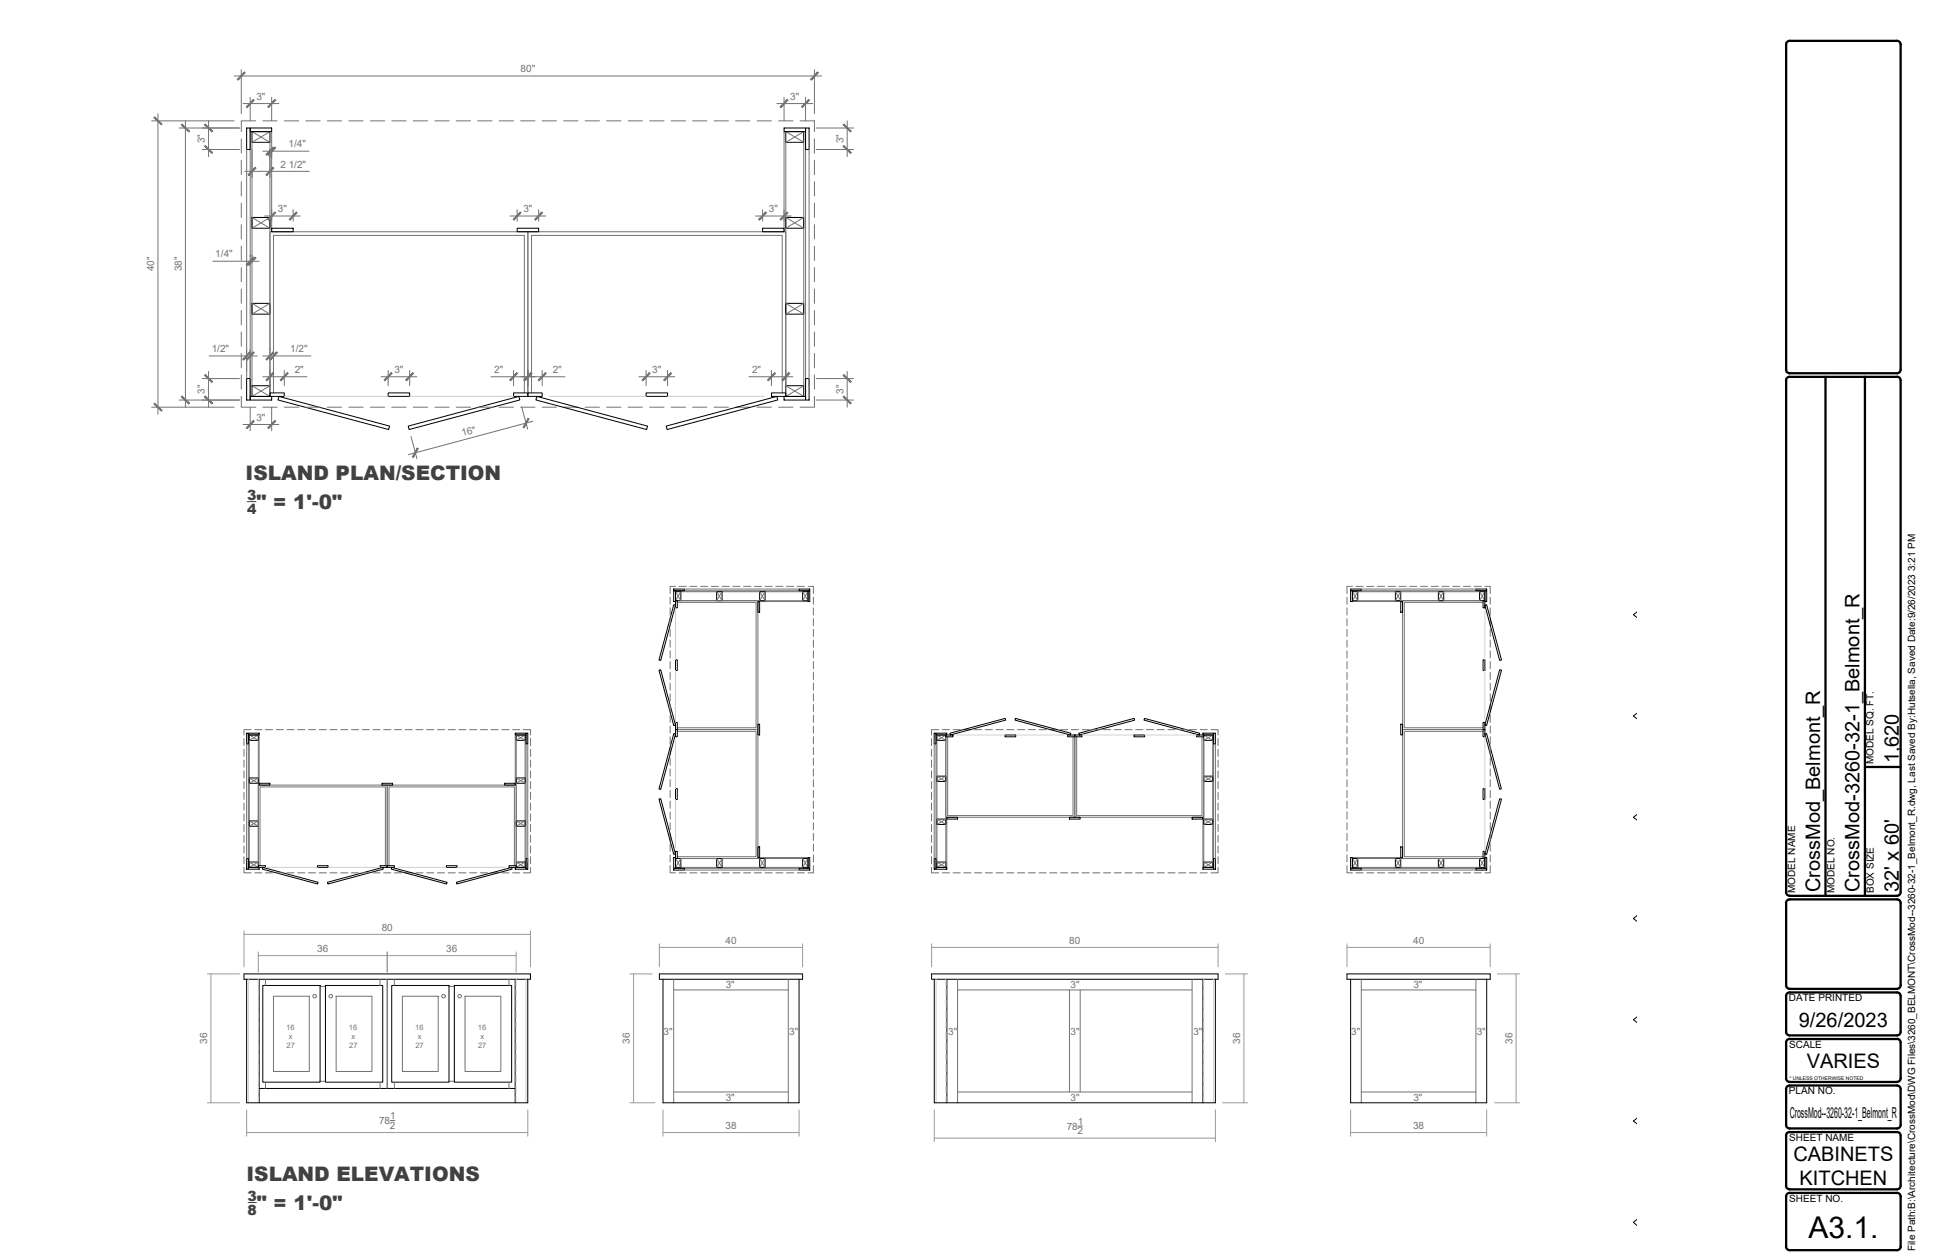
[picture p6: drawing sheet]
<svg xmlns="http://www.w3.org/2000/svg" width="432mm" height="279mm" viewBox="0 0 432 279" stroke-linecap="round" stroke-linejoin="round" font-family="sans-serif">
<!-- layer: ELEV2 -->
<g fill="none" stroke="#000" stroke-width=".22">
<path d="M54.7 28.4h.8v4.7h-.8zM55.5 28.4h4.7v.8h-4.7zM55.9 29.2h3.9v2.4h-3.9zM173.8 28.4h4.8v.8h-4.8zM174.2 29.2h4v2.4h-4zM178.6 28.4h.7v4.7h-.7zM55.9 48.2h3.9v2.4h-3.9zM60.2 50.6h4.8v.8h-4.8zM114.6 50.6h4.8v.8h-4.8zM169 50.6h4.8v.8h-4.8zM174.2 48.2h4v2.4h-4zM55.9 67.3h3.9v2.4h-3.9z"/>
<path d="M174.2 67.3h4v2.4h-4zM54.7 83.9h.8v4.8h-.8zM55.5 87.9h4.7v.8h-4.7zM55.9 85.5h3.9v2.4h-3.9zM59.8 87.1h3.2v.8h-3.2zM61.8 87.9l24.6 6.6-.3 .8-24.5-6.6zM86 87.1h4.8v.8h-4.8zM90.5 94.5l24.5-6.6 .2 .8-24.5 6.6zM113.8 87.1h3.2v.8h-3.2zM117 87.1h3.2v.8h-3.2zM119 87.9l24.5 6.6-.2 .8-24.5-6.6zM143.2 87.1h4.8v.8h-4.8z"/>
<path d="M147.7 94.5l24.5-6.6 .2 .8-24.5 6.6zM171 87.1h3.2v.8h-3.2zM173.8 87.9h4.8v.8h-4.8zM174.2 85.5h4v2.4h-4zM178.6 83.9h.7v4.8h-.7zM149.3 130.6h2.4v.4h-2.4zM149.3 131h.4v2.4h-.4zM149.4 134.1l.3 .1-3.2 12.3-.4-.2zM149.7 131.2h1.2v2h-1.2zM149.7 133.2h.4v1.6h-.4zM158.9 131.2h1.2v2h-1.2zM168 133.4h.4v2.4h-.4z"/>
<path d="M168.4 131.2h1.2v2h-1.2zM177.1 130.6h2.4v.4h-2.4zM177.9 131.2h1.2v2h-1.2zM179.1 131h.4v2.4h-.4zM299.4 130.6h2.4v.4h-2.4zM299.4 131h.4v2.4h-.4zM299.8 131.2h1.2v2h-1.2zM309.3 131.2h1.2v2h-1.2zM310.5 133.4h.4v2.4h-.4zM318.8 131.2h1.2v2h-1.2zM327.2 130.6h2.3v.4h-2.3zM328 131.2h1.1v2h-1.1z"/>
<path d="M328.7 133.2h.4v1.6h-.4zM329.1 131h.4v2.4h-.4zM329.1 134.2l.4-.1 3.3 12.2-.4 .2zM146.1 148.6l.4-.1 3.2 12.3-.3 .1zM149.7 146.3h.4v2.4h-.4zM225.1 159.3l12.3 3.3-.1 .4-12.3-3.3zM253.7 159.3l12.2 3.3-.1 .4-12.2-3.3zM328.7 146.3h.4v2.4h-.4zM332.4 148.5l.4 .1-3.3 12.3-.4-.1zM54.7 162.6h.4v2.4h-.4zM55.1 162.6h2.3v.4h-2.3zM55.3 163h2v1.2h-2z"/>
<path d="M55.3 172.5h2v1.2h-2zM57.4 173.7h2.4v.4h-2.4zM84.6 173.7h2.4v.4h-2.4zM111.8 173.7h2.4v.4h-2.4zM114.2 162.6h2.4v.4h-2.4zM114.4 163h2v1.2h-2zM114.4 172.5h2v1.2h-2zM116.6 162.6h.4v2.4h-.4zM146.1 177.2l.4-.1 3.2 12.3-.3 .1zM149.4 162.7l.3 .1-3.2 12.2-.4-.1zM149.7 160.2h.4v1.6h-.4zM149.7 174.9h.4v2.4h-.4z"/>
<path d="M149.7 161.8h.4v1.6h-.4zM168 160.6h.4v2.4h-.4zM207.1 162.6h.4v2.4h-.4zM207.5 162.6h2.4v.4h-2.4zM207.7 163h2v1.2h-2zM207.7 172.1h2v1.2h-2zM209.7 163h1.5v.4h-1.5zM210.5 162.6l12.3-3.3 .1 .4-12.2 3.3zM222.8 163h2.3v.4h-2.3zM236.7 163h1.6v.4h-1.6zM238.3 163h1.5v.4h-1.5zM239.1 162.6l12.3-3.3 .1 .4-12.3 3.3z"/>
<path d="M251.4 163h2.3v.4h-2.3zM265.2 163h1.6v.4h-1.6zM266.6 162.6h2.4v.4h-2.4zM266.8 163h2v1.2h-2zM266.8 172.1h2v1.2h-2zM269 162.6h.4v2.4h-.4zM310.5 160.6h.4v2.4h-.4zM328.7 161.8h.4v1.6h-.4zM328.7 174.9h.4v2.4h-.4zM328.7 160.2h.4v1.6h-.4zM329.1 162.8l.4-.1 3.3 12.2-.4 .1zM332.4 177.1l.4 .1-3.3 12.3-.4-.1z"/>
<path d="M54.7 190.4h.4v2.3h-.4zM55.1 192.3h2.3v.4h-2.3zM55.3 191.2h2v1.1h-2zM55.3 182h2v1.2h-2zM57.3 192h1.5v.3h-1.5zM58.3 192.3l12.2 3.3-.1 .4-12.3-3.3zM70.4 192h2.3v.3h-2.3zM72.6 195.6l12.3-3.3 .1 .4-12.3 3.3zM84.2 192h1.6v.3h-1.6zM85.8 192h1.6v.3h-1.6zM86.8 192.3l12.3 3.3-.1 .4-12.3-3.3zM98.9 192h2.4v.3h-2.4z"/>
<path d="M101.2 195.6l12.2-3.3 .1 .4-12.2 3.3zM112.8 192h1.6v.3h-1.6zM114.2 192.3h2.4v.4h-2.4zM114.4 191.2h2v1.1h-2zM114.4 182h2v1.2h-2zM116.6 190.4h.4v2.3h-.4zM149.3 192.6h2.4v.3h-2.4zM149.3 190.2h.4v2.4h-.4zM149.7 190.4h1.2v1.9h-1.2zM149.7 188.8h.4v1.6h-.4zM158.9 190.4h1.2v1.9h-1.2zM168 187.8h.4v2.4h-.4z"/>
<path d="M168.4 190.4h1.2v1.9h-1.2zM177.1 192.6h2.4v.3h-2.4zM177.9 190.4h1.2v1.9h-1.2zM179.1 190.2h.4v2.4h-.4zM207.1 190.4h.4v2.3h-.4zM207.5 192.3h2.4v.4h-2.4zM207.7 191.2h2v1.1h-2zM207.7 181.6h2v1.2h-2zM209.9 181.2h2.3v.4h-2.3zM237.1 181.2h2.3v.4h-2.3zM264.2 181.2h2.4v.4h-2.4zM266.6 192.3h2.4v.4h-2.4z"/>
<path d="M266.8 191.2h2v1.1h-2zM266.8 181.6h2v1.2h-2zM269 190.4h.4v2.3h-.4zM299.4 192.6h2.4v.3h-2.4zM299.4 190.2h.4v2.4h-.4zM299.8 190.4h1.2v1.9h-1.2zM309.3 190.4h1.2v1.9h-1.2zM310.5 187.8h.4v2.4h-.4zM318.8 190.4h1.2v1.9h-1.2zM327.2 192.6h2.3v.3h-2.3zM328 190.4h1.1v1.9h-1.1zM328.7 188.8h.4v1.6h-.4z"/>
<path d="M329.1 190.2h.4v2.4h-.4zM54.1 216h63.5v1.1h-63.5zM54.7 217.1v27.4h62.3v-27.4M57.4 217.1v27.4M58.3 218.5h12.7v21.5h-12.7zM72.1 218.5h12.7v21.5h-12.7zM86.8 218.5h12.7v21.5h-12.7zM100.7 218.5h12.7v21.5h-12.7zM114.2 217.1v27.4M146.2 216h31.7v1.1h-31.7zM147 217.1v27.4h30.1v-27.4M206.5 216h63.5v1.1h-63.5z"/>
<path d="M207.1 217.1v27.4h62.3v-27.4M209.9 217.1v27.4M266.6 217.1v27.4M298.6 216h31.7v1.1h-31.7zM299.4 217.1v27.4h30.1v-27.4M57.4 241.4h56.8"/>
</g>
<!-- layer: ELEV1 -->
<g fill="none" stroke="#737373" stroke-width=".22">
<path d="M51.9 16.8h130.2M53.5 15.5v9.7M180.5 15.5v9.7M33.6 26.8h18.3M35 25.2v66.7M39.7 28.4h13.4M41.1 26.8v63.5M44.8 33.1h8.3M46.2 26.8v7.9M53.9 23h7.9M54.3 38h14.3M54.7 33.1v50.8"/>
<path d="M55.5 21.6v5.2M55.5 29.2v58.7M55.9 29.2l3.9 2.4v53.9M58.3 33.5h1.5M59.8 29.2l-3.9 2.4v53.9l3.9 2.4M60.2 21.6v5.2M60.2 29.2v22.2M60.2 33.5h8.3M172.2 23h7.9M173.8 21.6v5.2M173.8 29.2v22.2M174.2 29.2l4 2.4v53.9l-4 2.4"/>
<path d="M178.2 29.2l-4 2.4v53.9M178.6 21.6v5.2M178.6 29.2v58.7M179.3 33.1v52.4M180.9 28.4h8.3M180.9 33.1h8.3M187.8 26.8v7.9M47.2 57.9h8.3M55.9 48.2l3.9 2.4M55.9 57.9h1.5M58.6 47.9h8M59.8 48.2l-3.9 2.4"/>
<path d="M65 46.5v2.5M113.1 47.9h7.9M114.6 46.5v2.5M119.4 46.5v2.5M167.4 47.9h8M169 46.5v2.5M174.2 48.2l4 2.4M178.2 48.2l-4 2.4M46.4 78.9h8.3M55.5 78.9h1.5M55.9 67.3l3.9 2.4M58.3 78.9h1.5"/>
<path d="M59.8 67.3l-3.9 2.4M60.6 78.9h8.3M60.6 77.3v.2M174.2 67.3l4 2.4M178.2 67.3l-4 2.4M33.6 90.3h18.3M39.7 88.7h13.4M44.8 83.9h8.3M46.2 82.4v7.9M53.9 94.1h7.9M55.5 90.3v5.2M58.3 83.5h9.7"/>
<path d="M59.8 85.5v-34.1h57.2v35.7v-35.7h57.2v34.1M59.8 85.5l-3.9 2.4M60.2 90.3v5.2M60.6 87.1v-34.9h55.6v34.9M63 82.1v3.4M84.5 83.5h7.9M86 82.1v3.4M90.8 82.1v3.4M91.1 96.8l1.3 4.9M108.8 83.5h9.8M113.8 82.1v3.4M115.4 83.5h9.8"/>
<path d="M115.6 90.2l1.4 5M117 82.1v3.4M117.8 87.1v-34.9h55.6v34.9M118.1 93.4l-27.6 7.4M120.2 82.1v3.4M141.6 83.5h8M143.2 82.1v3.4M148 82.1v3.4M166 83.5h9.8M171 82.1v3.4M174.2 85.5l4 2.4M180.9 88.7h8.3"/>
<path d="M180.9 83.9h8.3M187.8 82.4v7.9M149.7 133.2l1.2-2h27l1.2 2M149.7 131h29.4M149.7 131.2l1.2 2M150.1 133.6h17.5v27.8h-17.5M150.9 133.2h17.1v28.6h-17.9h17.9v28.6h-17.1M151.7 130.6h25.4M158.9 131.2l1.2 2M160.1 131.2l-1.2 2M168 133.4h11.1M168.4 131.2l1.2 2"/>
<path d="M169.6 131.2l-1.2 2M179.1 131.2l-1.2 2h-27M299.8 131.2l1.2 2h27M299.8 133.4h11.1M299.8 133.2l1.2-2h27l1.1 2M299.8 131h29.3M301.8 130.6h26.2M309.3 131.2l1.2 2M310.5 131.2l-1.2 2M318.8 131.2l1.2 2M320 131.2l-1.2 2M328 133.2h-17.1v28.6h17.8h-17.8v28.6h17.1"/>
<path d="M328.7 133.6h-17.4v27.8h17.4M329.1 131.2l-1.1 2M54.7 165v25.4M55.1 163v29.3M55.3 163l2 1.2v27M55.3 172.5l2 1.2M57.3 163l-2 1.2v27l2 1.1M57.3 172.5l-2 1.2M57.4 163v11.1M114.2 163v11.1M114.4 163l2 1.2v27l-2 1.1M114.4 172.5l2 1.2"/>
<path d="M116.4 163l-2 1.2v27M116.4 172.5l-2 1.2M116.6 163v29.3M117 165v26.2M150.1 162.2h17.5v27.8h-17.5M207.1 164.2v26.2M207.5 163v29.3M207.7 163l2 1.2M207.7 172.1l2 1.2M209.7 164.2v17h28.6v-17.8v17.8h28.5v-17M209.7 164.2v27l-2 1.1M209.7 163l-2 1.2v27l2 1.1"/>
<path d="M209.7 172.1l-2 1.2M210.1 163.4v17.4h27.7v-17.4M238.7 163.4v17.4h27.7v-17.4M266.8 164.2v27l2 1.1M266.8 163l2 1.2v27l-2 1.1M266.8 172.1l2 1.2M268.8 163l-2 1.2M268.8 172.1l-2 1.2M269 163v29.3M269.4 165v25.4M328.7 162.2h-17.4v27.8h17.4M55.3 182l2 1.2"/>
<path d="M57.3 191.2v-17.1h28.5v17.9v-17.9h28.6v17.1M57.3 191.2l-2 1.1M57.3 182l-2 1.2M57.6 192v-17.5h27.8v17.5M86.2 192v-17.5h27.8v17.5M114.4 191.2l2 1.1M114.4 182l2 1.2M116.4 182l-2 1.2M149.7 190.4l1.2 1.9h27l1.2-1.9M149.7 192.6h29.4M150.9 190.4h27l1.2 1.9M150.9 190.4l-1.2 1.9"/>
<path d="M150.9 192.9h26.2M158.9 190.4l1.2 1.9M160.1 190.4l-1.2 1.9M168 190.2h11.1M168.4 190.4l1.2 1.9M169.6 190.4l-1.2 1.9M207.7 181.6l2 1.2M209.7 181.6l-2 1.2M209.9 181.2v11.1M266.6 181.2v11.1M266.8 181.6l2 1.2M268.8 181.6l-2 1.2"/>
<path d="M299.8 190.2h11.1M299.8 190.4l1.2 1.9h27l1.1-1.9M299.8 192.6h29.3M301.8 192.9h25.4M309.3 190.4l1.2 1.9M310.5 190.4l-1.2 1.9M318.8 190.4l1.2 1.9M320 190.4l-1.2 1.9M328 190.4h-27l-1.2 1.9M328 190.4l1.1 1.9M58.8 217.1v1.4M71 218.7h1.1"/>
<path d="M84.2 217.1v1.4M85.8 217.1v24.3M87.4 217.1v1.4M99.5 218.7h1.2M112.8 217.1v1.4M149.3 219.5h25.4M149.3 217.1v27.4M174.7 217.1v27.4M212.3 219.5h51.9M212.3 217.1v27.4M237.1 219.5v22.6M239.4 219.5v22.6"/>
<path d="M264.2 217.1v27.4M301.8 219.5h25.4M301.8 217.1v27.4M327.2 217.1v27.4M58.8 240v1.4M60.6 220.9h8v16.7h-8zM71 239.8h1.1M74.5 220.9h7.9v16.7h-7.9zM84.2 240v1.4M87.4 240v1.4M89.2 220.9h7.9v16.7h-7.9zM99.5 239.8h1.2"/>
<path d="M103.1 220.9h7.9v16.7h-7.9zM112.8 240v1.4M149.3 242.1h25.4M212.3 242.1h51.9M301.8 242.1h25.4"/>
</g>
<!-- layer: cabinet -->
<g fill="none" stroke="#999" stroke-width=".22">
<path d="M46 216h7.1M46.8 216v28.5M54.1 206.4v8M54.1 207.2h63.5M57.3 211.1v4.5M57.3 211.9h57.1M85.8 211.1v4.5M114.4 211.1v4.5M117.6 206.4v8M139.6 216h5M140.4 216v28.5M146.2 210.1h31.7"/>
<path d="M146.2 209.3v5.1M177.9 209.3v5.1M206.5 209.3v5.1M206.5 210.1h63.5M270 209.3v5.1M271.6 216h4.9M275.7 216v28.5M298.6 210.1h31.7M298.6 209.3v5.1M330.3 209.3v5.1M331.9 216h5M336.1 216v28.5"/>
<path d="M46 244.5h7.1M54.7 246.1v5.8M54.7 251.1h62.3M117 246.1v5.8M139.6 244.5h5.6M147 251.1h30.1M147 246.1v5.8M177.1 246.1v5.8M207.1 246.1v7.1M207.1 252.4h62.3M269.4 246.1v7.1M271 244.5h5.5"/>
<path d="M299.4 251.1h30.1M299.4 246.1v5.8M329.5 246.1v5.8M331.3 244.5h5.6"/>
</g>
<!-- layer: ELEV1 -->
<g fill="none" stroke="#cfcfcf" stroke-width=".22">
<path d="M63 87.9h23M90.8 87.9h23M121.8 87.9h21.4M148 87.9h21.4M149.7 134.8v11.5M329.1 135.6v10.7M149.7 148.7v11.5M329.1 148.7v10.7M149.7 164.2v10.7M149.7 177.3v10.7M212 163h10.8M225.1 163h10.8"/>
<path d="M239.8 163h11.6M253.7 163h11.5M329.1 163.4v11.5M329.1 177.3v11.5M58.8 192.3h11.6M72.7 192.3h11.5M88.2 192.3h10.7M101.3 192.3h10.7M55.1 217.1v27.4M57.3 217.1v1.4M57.3 219.3v1.6M114.4 217.1v1.4"/>
<path d="M114.4 219.3v1.6M116.6 217.1v27.4M207.5 217.1v27.4M209.7 217.1v1.4M209.7 219.3v1.6M266.8 217.1v1.4M266.8 219.3v1.6M269 217.1v27.4M57.3 221.7v1.6M57.3 224.1v1.6M57.3 226.5v1.5M57.3 228.9v1.5"/>
<path d="M57.3 231.2v1.6M57.3 233.6v1.6M57.3 236v1.6M57.3 238.4v1.6M114.4 221.7v1.6M114.4 224.1v1.6M114.4 226.5v1.5M114.4 228.9v1.5M114.4 231.2v1.6M114.4 233.6v1.6M114.4 236v1.6M114.4 238.4v1.6"/>
<path d="M209.7 221.7v1.6M209.7 224.1v1.6M209.7 226.5v1.5M209.7 228.9v1.5M209.7 231.2v1.6M209.7 233.6v1.6M209.7 236v1.6M209.7 238.4v1.6M266.8 221.7v1.6M266.8 224.1v1.6M266.8 226.5v1.5M266.8 228.9v1.5"/>
<path d="M266.8 231.2v1.6M266.8 233.6v1.6M266.8 236v1.6M266.8 238.4v1.6M57.3 240.8v1.6M57.3 243.1v1.4M114.4 240.8v1.6M114.4 243.1v1.4M209.7 240.8v1.6M209.7 243.1v1.4M266.8 240.8v1.6M266.8 243.1v1.4"/>
</g>
<!-- layer: cabinet -->
<path d="M86.5 248.5h1M238.9 249.7h1.1" fill="none" stroke="#737373" stroke-width=".22"/>
<!-- layer: Room Label -->
<path d="M54.8 111.2h1.9M55 266.7h1.8" fill="none" stroke="#404040" stroke-width=".22"/>
<!-- layer: elevation -->
<g fill="none" stroke="#737373" stroke-width=".22">
<circle cx="69.7" cy="220.9" r=".39"/>
<circle cx="73.3" cy="220.9" r=".39"/>
<circle cx="98.3" cy="220.9" r=".39"/>
<circle cx="101.9" cy="220.9" r=".39"/>
</g>
<!-- layer: SALESLIT -->
<path d="M362.9 135.7l-.8 .6 .8 .6M362.9 158.2l-.8 .6 .8 .6M362.9 180.6l-.8 .6 .8 .6M362.9 203.1l-.8 .6 .8 .6M362.9 225.5l-.8 .6 .8 .6M362.9 248l-.8 .6 .8 .6M362.9 270.4l-.8 .6 .8 .8" fill="none" stroke="#000" stroke-width=".22"/>
<!-- layer: CAB -->
<g fill="none" stroke="#737373" stroke-width=".22">
<path d="M53.5 30.8v3.2M53.5 35.5v3.2M56.7 26.8h-3.2v2.4M58.3 26.8h3.1M63 26.8h3.2M67.8 26.8h3.2M72.6 26.8h3.1M77.3 26.8h3.2M82.1 26.8h3.2M86.8 26.8h3.2M91.6 26.8h3.2M96.4 26.8h3.1"/>
<path d="M101.1 26.8h3.2M105.9 26.8h3.2M110.7 26.8h3.1M115.4 26.8h3.2M120.2 26.8h3.2M124.9 26.8h3.2M129.7 26.8h3.2M134.5 26.8h3.1M139.2 26.8h3.2M144 26.8h3.2M148.8 26.8h3.1M153.5 26.8h3.2"/>
<path d="M158.3 26.8h3.2M163 26.8h3.2M167.8 26.8h3.2M172.6 26.8h3.2M177.4 26.8h3.1v2.4M180.5 30.8v3.2M180.5 35.5v3.2M53.5 40.3v3.2M53.5 45v3.2M53.5 49.8v3.2M53.5 54.6v3.1M53.5 59.3v3.2"/>
<path d="M180.5 40.3v3.2M180.5 45v3.2M180.5 49.8v3.2M180.5 54.6v3.1M180.5 59.3v3.2M53.5 64.1v3.2M53.5 68.9v3.1M53.5 73.6v3.2M53.5 78.4v3.2M180.5 64.1v3.2M180.5 68.9v3.1M180.5 73.6v3.2"/>
<path d="M180.5 78.4v3.2M53.5 87.9v2.4h3.2M53.5 83.1v3.2M58.3 90.3h3.1M63 90.3h3.2M67.8 90.3h3.2M72.6 90.3h3.1M77.3 90.3h3.2M82.1 90.3h3.2M86.8 90.3h3.2M91.6 90.3h3.2M96.4 90.3h3.1"/>
<path d="M101.1 90.3h3.2M105.9 90.3h3.2M110.7 90.3h3.1M115.4 90.3h3.2M120.2 90.3h3.2M124.9 90.3h3.2M129.7 90.3h3.2M134.5 90.3h3.1M139.2 90.3h3.2M144 90.3h3.2M148.8 90.3h3.1M153.5 90.3h3.2"/>
<path d="M158.3 90.3h3.2M163 90.3h3.2M167.8 90.3h3.2M172.6 90.3h3.2M180.5 87.9v2.4h-3.1M180.5 83.1v3.2M148.5 132.4v1.6M148.5 134.8v1.6M148.5 137.2v1.6M148.5 139.6v1.5M149.7 130h-1.2v1.6M150.5 130h1.6"/>
<path d="M152.9 130h1.6M155.3 130h1.6M157.7 130h1.6M160.1 130h1.5M162.4 130h1.6M164.8 130h1.6M167.2 130h1.6M169.6 130h1.6M172 130h1.5M174.3 130h1.6M176.7 130h1.6M179.1 130h1.2v1.6"/>
<path d="M180.3 132.4v1.6M180.3 134.8v1.6M180.3 137.2v1.6M180.3 139.6v1.5M298.6 132.4v1.6M298.6 134.8v1.6M298.6 137.2v1.6M298.6 139.6v1.5M299.8 130h-1.2v1.6M300.6 130h1.6M303 130h1.5M305.3 130h1.6"/>
<path d="M307.7 130h1.6M310.1 130h1.6M312.5 130h1.6M314.9 130h1.5M317.2 130h1.6M319.6 130h1.6M322 130h1.6M324.4 130h1.6M326.8 130h1.6M329.1 130h1.2v1.6M330.3 132.4v1.6M330.3 134.8v1.6"/>
<path d="M330.3 137.2v1.6M330.3 139.6v1.5M148.5 141.9v1.6M148.5 144.3v1.6M148.5 146.7v1.6M148.5 149.1v1.6M148.5 151.5v1.6M148.5 153.8v1.6M148.5 156.2v1.6M148.5 158.6v1.6M180.3 141.9v1.6M180.3 144.3v1.6"/>
<path d="M180.3 146.7v1.6M180.3 149.1v1.6M180.3 151.5v1.6M180.3 153.8v1.6M180.3 156.2v1.6M180.3 158.6v1.6M298.6 141.9v1.6M298.6 144.3v1.6M298.6 146.7v1.6M298.6 149.1v1.6M298.6 151.5v1.6M298.6 153.8v1.6"/>
<path d="M298.6 156.2v1.6M298.6 158.6v1.6M330.3 141.9v1.6M330.3 144.3v1.6M330.3 146.7v1.6M330.3 149.1v1.6M330.3 151.5v1.6M330.3 153.8v1.6M330.3 156.2v1.6M330.3 158.6v1.6M54.1 163.8v1.6M54.1 166.2v1.5"/>
<path d="M54.1 168.5v1.6M54.1 170.9v1.6M54.1 173.3v1.6M54.1 175.7v1.6M54.1 178.1v1.5M55.7 161.8h-1.6v1.2M56.5 161.8h1.6M58.8 161.8h1.6M61.2 161.8h1.6M63.6 161.8h1.6M66 161.8h1.6M68.4 161.8h1.6"/>
<path d="M70.8 161.8h1.5M73.1 161.8h1.6M75.5 161.8h1.6M77.9 161.8h1.6M80.3 161.8h1.6M82.7 161.8h1.5M85 161.8h1.6M87.4 161.8h1.6M89.8 161.8h1.6M92.2 161.8h1.6M94.6 161.8h1.6M96.9 161.8h1.6"/>
<path d="M99.3 161.8h1.6M101.7 161.8h1.6M104.1 161.8h1.6M106.5 161.8h1.6M108.9 161.8h1.5M111.2 161.8h1.6M113.6 161.8h1.6M116 161.8h1.6v1.2M117.6 163.8v1.6M117.6 166.2v1.5M117.6 168.5v1.6M117.6 170.9v1.6"/>
<path d="M117.6 173.3v1.6M117.6 175.7v1.6M117.6 178.1v1.5M148.5 161v1.6M148.5 163.4v1.6M148.5 165.8v1.5M148.5 168.1v1.6M148.5 170.5v1.6M148.5 172.9v1.6M148.5 175.3v1.6M148.5 177.7v1.5M180.3 161v1.6"/>
<path d="M180.3 163.4v1.6M180.3 165.8v1.5M180.3 168.1v1.6M180.3 170.5v1.6M180.3 172.9v1.6M180.3 175.3v1.6M180.3 177.7v1.5M206.5 163.8v1.6M206.5 166.2v1.5M206.5 168.5v1.6M206.5 170.9v1.6M206.5 173.3v1.6"/>
<path d="M206.5 175.7v1.6M206.5 178.1v1.5M208.1 161.8h-1.6v1.2M208.9 161.8h1.6M211.3 161.8h1.6M213.6 161.8h1.6M216 161.8h1.6M218.4 161.8h1.6M220.8 161.8h1.6M223.2 161.8h1.5M225.6 161.8h1.5M227.9 161.8h1.6"/>
<path d="M230.3 161.8h1.6M232.7 161.8h1.6M235.1 161.8h1.6M237.4 161.8h1.6M239.8 161.8h1.6M242.2 161.8h1.6M244.6 161.8h1.6M247 161.8h1.6M249.4 161.8h1.6M251.7 161.8h1.6M254.1 161.8h1.6M256.5 161.8h1.6"/>
<path d="M258.9 161.8h1.6M261.3 161.8h1.5M263.7 161.8h1.5M266 161.8h1.6M268.4 161.8h1.6v1.2M270 163.8v1.6M270 166.2v1.5M270 168.5v1.6M270 170.9v1.6M270 173.3v1.6M270 175.7v1.6M270 178.1v1.5"/>
<path d="M298.6 161v1.6M298.6 163.4v1.6M298.6 165.8v1.5M298.6 168.1v1.6M298.6 170.5v1.6M298.6 172.9v1.6M298.6 175.3v1.6M298.6 177.7v1.5M330.3 161v1.6M330.3 163.4v1.6M330.3 165.8v1.5M330.3 168.1v1.6"/>
<path d="M330.3 170.5v1.6M330.3 172.9v1.6M330.3 175.3v1.6M330.3 177.7v1.5M54.1 192.3v1.2h1.6M54.1 180.4v1.6M54.1 182.8v1.6M54.1 185.2v1.6M54.1 187.6v1.6M54.1 190v1.6M56.5 193.5h1.6M58.8 193.5h1.6"/>
<path d="M61.2 193.5h1.6M63.6 193.5h1.6M66 193.5h1.6M68.4 193.5h1.6M70.8 193.5h1.5M73.1 193.5h1.6M75.5 193.5h1.6M77.9 193.5h1.6M80.3 193.5h1.6M82.7 193.5h1.5M85 193.5h1.6M87.4 193.5h1.6"/>
<path d="M89.8 193.5h1.6M92.2 193.5h1.6M94.6 193.5h1.6M96.9 193.5h1.6M99.3 193.5h1.6M101.7 193.5h1.6M104.1 193.5h1.6M106.5 193.5h1.6M108.9 193.5h1.5M111.2 193.5h1.6M113.6 193.5h1.6M117.6 192.3v1.2h-1.6"/>
<path d="M117.6 180.4v1.6M117.6 182.8v1.6M117.6 185.2v1.6M117.6 187.6v1.6M117.6 190v1.6M148.5 191.9v1.6h1.2M148.5 180v1.6M148.5 182.4v1.6M148.5 184.8v1.6M148.5 187.2v1.6M148.5 189.6v1.6M150.5 193.5h1.6"/>
<path d="M152.9 193.5h1.6M155.3 193.5h1.6M157.7 193.5h1.6M160.1 193.5h1.5M162.4 193.5h1.6M164.8 193.5h1.6M167.2 193.5h1.6M169.6 193.5h1.6M172 193.5h1.5M174.3 193.5h1.6M176.7 193.5h1.6M180.3 191.9v1.6h-1.2"/>
<path d="M180.3 180v1.6M180.3 182.4v1.6M180.3 184.8v1.6M180.3 187.2v1.6M180.3 189.6v1.6M206.5 192.3v1.2h1.6M206.5 180.4v1.6M206.5 182.8v1.6M206.5 185.2v1.6M206.5 187.6v1.6M206.5 190v1.6M208.9 193.5h1.6"/>
<path d="M211.3 193.5h1.6M213.6 193.5h1.6M216 193.5h1.6M218.4 193.5h1.6M220.8 193.5h1.6M223.2 193.5h1.5M225.6 193.5h1.5M227.9 193.5h1.6M230.3 193.5h1.6M232.7 193.5h1.6M235.1 193.5h1.6M237.4 193.5h1.6"/>
<path d="M239.8 193.5h1.6M242.2 193.5h1.6M244.6 193.5h1.6M247 193.5h1.6M249.4 193.5h1.6M251.7 193.5h1.6M254.1 193.5h1.6M256.5 193.5h1.6M258.9 193.5h1.6M261.3 193.5h1.5M263.7 193.5h1.5M266 193.5h1.6"/>
<path d="M270 192.3v1.2h-1.6M270 180.4v1.6M270 182.8v1.6M270 185.2v1.6M270 187.6v1.6M270 190v1.6M298.6 191.9v1.6h1.2M298.6 180v1.6M298.6 182.4v1.6M298.6 184.8v1.6M298.6 187.2v1.6M298.6 189.6v1.6"/>
<path d="M300.6 193.5h1.6M303 193.5h1.5M305.3 193.5h1.6M307.7 193.5h1.6M310.1 193.5h1.6M312.5 193.5h1.6M314.9 193.5h1.5M317.2 193.5h1.6M319.6 193.5h1.6M322 193.5h1.6M324.4 193.5h1.6M326.8 193.5h1.6"/>
<path d="M330.3 191.9v1.6h-1.2M330.3 180v1.6M330.3 182.4v1.6M330.3 184.8v1.6M330.3 187.2v1.6M330.3 189.6v1.6"/>
</g>
<!-- layer: 0 -->
<g fill="#737373" stroke="#737373" stroke-width=".22">
<path d="M40.2 27.7l1.6 1.6 .2-.2zM40.2 27.7l.2-.2 1.6 1.6z"/>
<path d="M40.4 87.8l-.2 .2 1.8 1.4zM40.2 88l1.8 1.4-.2 .2z"/>
<path d="M34.1 26.1l1.6 1.6 .2-.2zM34.1 26.1l.2-.2 1.6 1.6z"/>
<path d="M34.3 89.4l-.2 .2 1.8 1.4zM34.1 89.6l1.8 1.4-.2 .2z"/>
<path d="M45.5 87.8l-.1 .2 1.7 1.4zM45.4 88l1.7 1.4-.2 .2z"/>
<path d="M45.4 83.2l1.5 1.6 .2-.2zM45.4 83.2l.1-.1 1.6 1.5z"/>
<path d="M45.4 27.7l1.5 1.6 .2-.2zM45.4 27.7l.1-.2 1.6 1.6z"/>
<path d="M45.4 32.4l1.7 1.5-1.6-1.6zM45.4 32.4l1.7 1.5-.2 .1z"/>
<path d="M54.2 16l-1.4 1.7 1.6-1.5zM54.2 16l-1.4 1.7-.2-.1z"/>
<path d="M179.7 17.6l.1 .1 1.5-1.7zM181.3 16l.1 .2-1.6 1.5z"/>
<path d="M56.6 37.1l-1.4 1.8 1.5-1.6zM56.6 37.1l-1.4 1.8-.2-.2z"/>
<path d="M58.9 38.7l.2 .2 1.4-1.8zM60.5 37.1l.2 .2-1.6 1.6z"/>
<path d="M60.9 47l-1.4 1.8 1.6-1.6zM60.9 47l-1.4 1.8-.1-.2z"/>
<path d="M64.1 48.6l.2 .2 1.4-1.8zM65.7 47l.2 .2-1.6 1.6z"/>
<path d="M115.3 47l-1.4 1.8 1.6-1.6zM115.3 47l-1.4 1.8-.2-.2z"/>
<path d="M118.5 48.6l.2 .2 1.4-1.8zM120.1 47l.2 .2-1.6 1.6z"/>
<path d="M172.9 48.6l.2 .2 1.4-1.8zM174.5 47l.2 .2-1.6 1.6z"/>
<path d="M169.7 47l-1.4 1.8 1.6-1.6zM169.7 47l-1.4 1.8-.2-.2z"/>
<path d="M56.2 22.1l-1.4 1.7 1.5-1.6zM54.6 23.7l1.6-1.6-1.4 1.7z"/>
<path d="M59.4 23.7l.1 .1 1.4-1.7zM60.9 22.1l.2 .1-1.6 1.6z"/>
<path d="M177.7 23.7l.1 .1 1.5-1.7zM179.3 22.1l.1 .1-1.6 1.6z"/>
<path d="M174.5 22.1l-1.4 1.7 1.6-1.6zM172.9 23.7l1.6-1.6-1.4 1.7z"/>
<path d="M56.2 93.3l-1.4 1.7 1.5-1.6zM56.2 93.3l-1.4 1.7-.2-.2z"/>
<path d="M59.4 94.8l.1 .2 1.4-1.7zM60.9 93.3l.2 .1-1.6 1.6z"/>
<path d="M60.5 82.7l-1.4 1.7 1.6-1.6zM60.5 82.7l-1.4 1.7-.2-.2z"/>
<path d="M62.1 84.2l.2 .2 1.4-1.7zM63.7 82.7l.2 .1-1.6 1.6z"/>
<path d="M86.7 82.7l-1.4 1.7 1.6-1.6zM86.7 82.7l-1.4 1.7-.1-.2z"/>
<path d="M89.9 84.2l.2 .2 1.4-1.7zM91.5 82.7l.2 .1-1.6 1.6z"/>
<path d="M143.9 82.7l-1.4 1.7 1.6-1.6zM143.9 82.7l-1.4 1.7-.2-.2z"/>
<path d="M147.1 84.2l.2 .2 1.4-1.7zM148.7 82.7l.2 .1-1.6 1.6z"/>
<path d="M58.9 34.2l.2 .2 1.4-1.8zM60.5 32.6l.2 .2-1.6 1.6z"/>
<path d="M60.9 32.6l-1.4 1.8 1.6-1.6zM60.9 32.6l-1.4 1.8-.1-.2z"/>
<path d="M56.6 57l-1.4 1.8 1.5-1.6zM56.6 57l-1.4 1.8-.2-.2z"/>
<path d="M54.6 58.6l.2 .2 1.4-1.8zM56.2 57l.1 .2-1.5 1.6z"/>
<path d="M56.2 78.1l-1.4 1.7 1.5-1.6zM56.2 78.1l-1.4 1.7-.2-.1z"/>
<path d="M53.8 79.7l.2 .1 1.4-1.7zM55.4 78.1l.1 .1-1.5 1.6z"/>
<path d="M58.9 79.7l.2 .1 1.4-1.7zM60.5 78.1l.2 .1-1.6 1.6z"/>
<path d="M61.3 78.1l-1.4 1.7 1.6-1.6zM61.3 78.1l-1.4 1.7-.1-.1z"/>
<path d="M92.5 99.4l-.9 2 1.1-1.9zM92.5 99.4l-.9 2-.2-.1z"/>
<path d="M117.1 92.8l-1.2 1.9 .2 .1zM117.1 92.8l.2 .1-1.2 1.9z"/>
<path d="M187.1 87.8l-.2 .2 1.8 1.4zM186.9 88l1.8 1.4-.2 .2z"/>
<path d="M186.9 83.2l1.6 1.6 .2-.2zM186.9 83.2l.2-.1 1.6 1.5z"/>
<path d="M186.9 27.7l1.6 1.6 .2-.2zM186.9 27.7l.2-.2 1.6 1.6z"/>
<path d="M186.9 32.4l1.8 1.5-1.6-1.6zM186.9 32.4l1.8 1.5-.2 .1z"/>
<path d="M116.1 84.2l.2 .2 1.4-1.7zM117.7 82.7l.2 .1-1.6 1.6z"/>
<path d="M114.6 82.7l-1.5 1.7 1.6-1.6zM114.6 82.7l-1.5 1.7-.1-.2z"/>
<path d="M173.3 84.2l.2 .2 1.4-1.7zM174.9 82.7l.2 .1-1.6 1.6z"/>
<path d="M171.7 82.7l-1.4 1.7 1.6-1.6zM171.7 82.7l-1.4 1.7-.2-.2z"/>
<path d="M117.7 82.7l-1.4 1.7 1.6-1.6zM117.7 82.7l-1.4 1.7-.2-.2z"/>
<path d="M119.3 84.2l.2 .2 1.4-1.7zM120.9 82.7l.2 .1-1.6 1.6z"/>
</g>
<!-- layer: BOR -->
<g fill="none" stroke="#000" stroke-width=".51">
<path d="M395.9 9.9a.79 .79 0 0 1 .8-.8h23.8a.79 .79 0 0 1 .8 .8v72.1a.79 .79 0 0 1-.8 .8h-23.8a.79 .79 0 0 1-.8-.8M395.9 9.9v72.1M395.9 84.3a.76 .76 0 0 1 .8-.7l23.8-.1a.79 .79 0 0 1 .8 .8v113.5a.79 .79 0 0 1-.8 .8M395.9 84.3v113.5M404.6 83.6v115M413.4 83.6v115M413.4 170.1h7.9M395.9 197.8a.79 .79 0 0 0 .8 .8M396.7 198.6h23.8M395.9 218.5a.83 .83 0 0 0 .8 .8h23.8a.79 .79 0 0 0 .8-.8M395.9 200.2a.79 .79 0 0 1 .8-.8h23.8a.79 .79 0 0 1 .8 .8v18.3M395.9 200.2v18.3"/>
<path d="M395.9 220.9a.79 .79 0 0 1 .8-.8h23.8a.79 .79 0 0 1 .8 .8v7.9a.79 .79 0 0 1-.8 .8h-23.8a.79 .79 0 0 1-.8-.8M395.9 239.1a.79 .79 0 0 0 .8 .8M395.9 220.9v7.9M395.9 231.2v7.9M396.7 230.4a.79 .79 0 0 0-.8 .8M396.7 230.4h23.8M396.7 239.9h23.8M420.5 230.4a.79 .79 0 0 1 .8 .8v7.9a.79 .79 0 0 1-.8 .8M395.9 251.8a.76 .76 0 0 1 .8-.8h23.8a.79 .79 0 0 1 .8 .8v11.1a.79 .79 0 0 1-.8 .8h-23.8a.83 .83 0 0 1-.8-.8M395.9 241.5a.79 .79 0 0 1 .8-.8h23.8a.79 .79 0 0 1 .8 .8v7.9a.79 .79 0 0 1-.8 .8h-23.8a.79 .79 0 0 1-.8-.8M395.9 241.5v7.9M395.9 251.8v11.1"/>
<path d="M395.9 265.3a.79 .79 0 0 1 .8-.8h23.8a.79 .79 0 0 1 .8 .8v11.1a.79 .79 0 0 1-.8 .8h-23.8a.79 .79 0 0 1-.8-.8M395.9 265.3v11.1"/>
</g>
<text font-size="6.7" x="400.9" y="274.4">A3.1.</text>
<g font-size="4.4" fill="#404040">
<text x="54.4" y="106.4">ISLAND PLAN/SECTION</text>
<text x="56.9" y="112.8">&quot; = 1'-0&quot;</text>
<text x="54.6" y="261.8">ISLAND ELEVATIONS</text>
<text x="57" y="268.2">&quot; = 1'-0&quot;</text>
</g>
<g font-size="4.4">
<text x="420.9" y="169.3" transform="rotate(-90 420.9 169.3)">1,620</text>
<text x="403.5" y="197.8" transform="rotate(-90 403.5 197.8)">CrossMod_Belmont_R</text>
<text x="412.2" y="197.8" transform="rotate(-90 412.2 197.8)">CrossMod-3260-32-1_Belmont_R</text>
<text x="420.9" y="197.8" transform="rotate(-90 420.9 197.8)">32' x 60'</text>
<text x="398.7" y="227.6">9/26/2023</text>
<text x="400.5" y="236.7">VARIES</text>
<text x="397.5" y="257.5">CABINETS</text>
<text x="398.9" y="262.8">KITCHEN</text>
</g>
<text font-size="3.3" x="396.7" y="247.9">CrossMod--3260-32-1_Belmont_R</text>
<g font-size="3.1" fill="#404040">
<text x="54.8" y="110.9">3</text>
<text x="54.8" y="113.9">4</text>
<text x="54.9" y="269.3">8</text>
<text x="54.9" y="266.3">3</text>
</g>
<g font-size="2.2" fill="#737373">
<text x="115.4" y="16">80&quot;</text>
<text x="56.8" y="22.1">3&quot;</text>
<text x="175.2" y="22.1">3&quot;</text>
<text x="45.4" y="31.8" transform="rotate(-90 45.4 31.8)">3&quot;</text>
<text x="64" y="32.7">1/4&quot;</text>
<text x="187" y="31.8" transform="rotate(-90 187 31.8)">3&quot;</text>
<text x="62.1" y="37.2">2 1/2&quot;</text>
<text x="61.6" y="47.1">3&quot;</text>
<text x="116" y="47.1">3&quot;</text>
<text x="170.4" y="47.1">3&quot;</text>
<text x="47.7" y="57.1">1/4&quot;</text>
<text x="34.2" y="60.1" transform="rotate(-90 34.2 60.1)">40&quot;</text>
<text x="40.3" y="60.2" transform="rotate(-90 40.3 60.2)">38&quot;</text>
<text x="46.9" y="78.1">1/2&quot;</text>
<text x="64.3" y="78.1">1/2&quot;</text>
<text x="65.3" y="82.7">2&quot;</text>
<text x="87.4" y="82.7">3&quot;</text>
<text x="109.5" y="82.7">2&quot;</text>
<text x="122.5" y="82.7">2&quot;</text>
<text x="144.6" y="82.7">3&quot;</text>
<text x="166.7" y="82.7">2&quot;</text>
<text x="45.4" y="87.3" transform="rotate(-90 45.4 87.3)">3&quot;</text>
<text x="187" y="87.3" transform="rotate(-90 187 87.3)">3&quot;</text>
<text x="56.8" y="93.3">3&quot;</text>
<text x="102.5" y="96.8" transform="rotate(-15 102.5 96.8)">16&quot;</text>
<text x="84.6" y="206.4">80</text>
<text x="160.8" y="209.3">40</text>
<text x="237" y="209.3">80</text>
<text x="313.3" y="209.3">40</text>
<text x="70.3" y="211.1">36</text>
<text x="98.9" y="211.1">36</text>
<text x="160.9" y="219.1">3&quot;</text>
<text x="237.3" y="219.1">3&quot;</text>
<text x="313.3" y="219.1">3&quot;</text>
<text x="45.9" y="231.5" transform="rotate(-90 45.9 231.5)">36</text>
<text x="139.6" y="231.5" transform="rotate(-90 139.6 231.5)">36</text>
<text x="147.1" y="229.4">3&quot;</text>
<text x="174.9" y="229.4">3&quot;</text>
<text x="210.2" y="229.4">3&quot;</text>
<text x="237.3" y="229.4">3&quot;</text>
<text x="264.5" y="229.4">3&quot;</text>
<text x="274.9" y="231.5" transform="rotate(-90 274.9 231.5)">36</text>
<text x="299.5" y="229.4">3&quot;</text>
<text x="327.3" y="229.4">3&quot;</text>
<text x="335.2" y="231.5" transform="rotate(-90 335.2 231.5)">36</text>
<text x="160.9" y="244.1">3&quot;</text>
<text x="237.3" y="244.2">3&quot;</text>
<text x="313.3" y="244.1">3&quot;</text>
<text x="84" y="249.3">78</text>
<text x="86.4" y="250.3">2</text>
<text x="86.5" y="248.2">1</text>
<text x="160.8" y="250.3">38</text>
<text x="236.5" y="250.5">78</text>
<text x="238.8" y="251.6">2</text>
<text x="238.9" y="249.4">1</text>
<text x="313.2" y="250.3">38</text>
</g>
<g font-size="2.2">
<text x="415.3" y="169.4" transform="rotate(-90 415.3 169.4)">MODEL SQ. FT.</text>
<text x="397.9" y="198" transform="rotate(-90 397.9 198)">MODEL NAME</text>
<text x="406.6" y="198" transform="rotate(-90 406.6 198)">MODEL NO.</text>
<text x="415.4" y="198" transform="rotate(-90 415.4 198)">BOX SIZE</text>
<text x="396.5" y="222.1">DATE PRINTED</text>
<text x="396.6" y="232.4">SCALE</text>
<text x="396.5" y="242.7">PLAN NO.</text>
<text x="396.6" y="253">SHEET NAME</text>
<text x="396.6" y="266.5">SHEET NO.</text>
<text x="424.5" y="277.4" transform="rotate(-90 424.5 277.4)">File Path:B:\Architecture\CrossMod\DWG Files\3260_BELMONT\CrossMod--3260-32-1_Belmont_R.dwg, Last Saved By:Hutsella, Saved Date:9/26/2023 3:21 PM</text>
</g>
<g font-size="1.7" fill="#737373">
<text x="63.5" y="228.3">16</text>
<text x="63.5" y="232.3">27</text>
<text x="64" y="230.3">x</text>
<text x="77.3" y="228.3">16</text>
<text x="77.4" y="232.3">27</text>
<text x="77.9" y="230.3">x</text>
<text x="92" y="228.3">16</text>
<text x="92.1" y="232.3">27</text>
<text x="92.6" y="230.3">x</text>
<text x="105.9" y="228.3">16</text>
<text x="106" y="232.3">27</text>
<text x="106.5" y="230.3">x</text>
</g>
<text font-size="1.1" x="396.7" y="239.5">* UNLESS OTHERWISE NOTED</text>
</svg>
